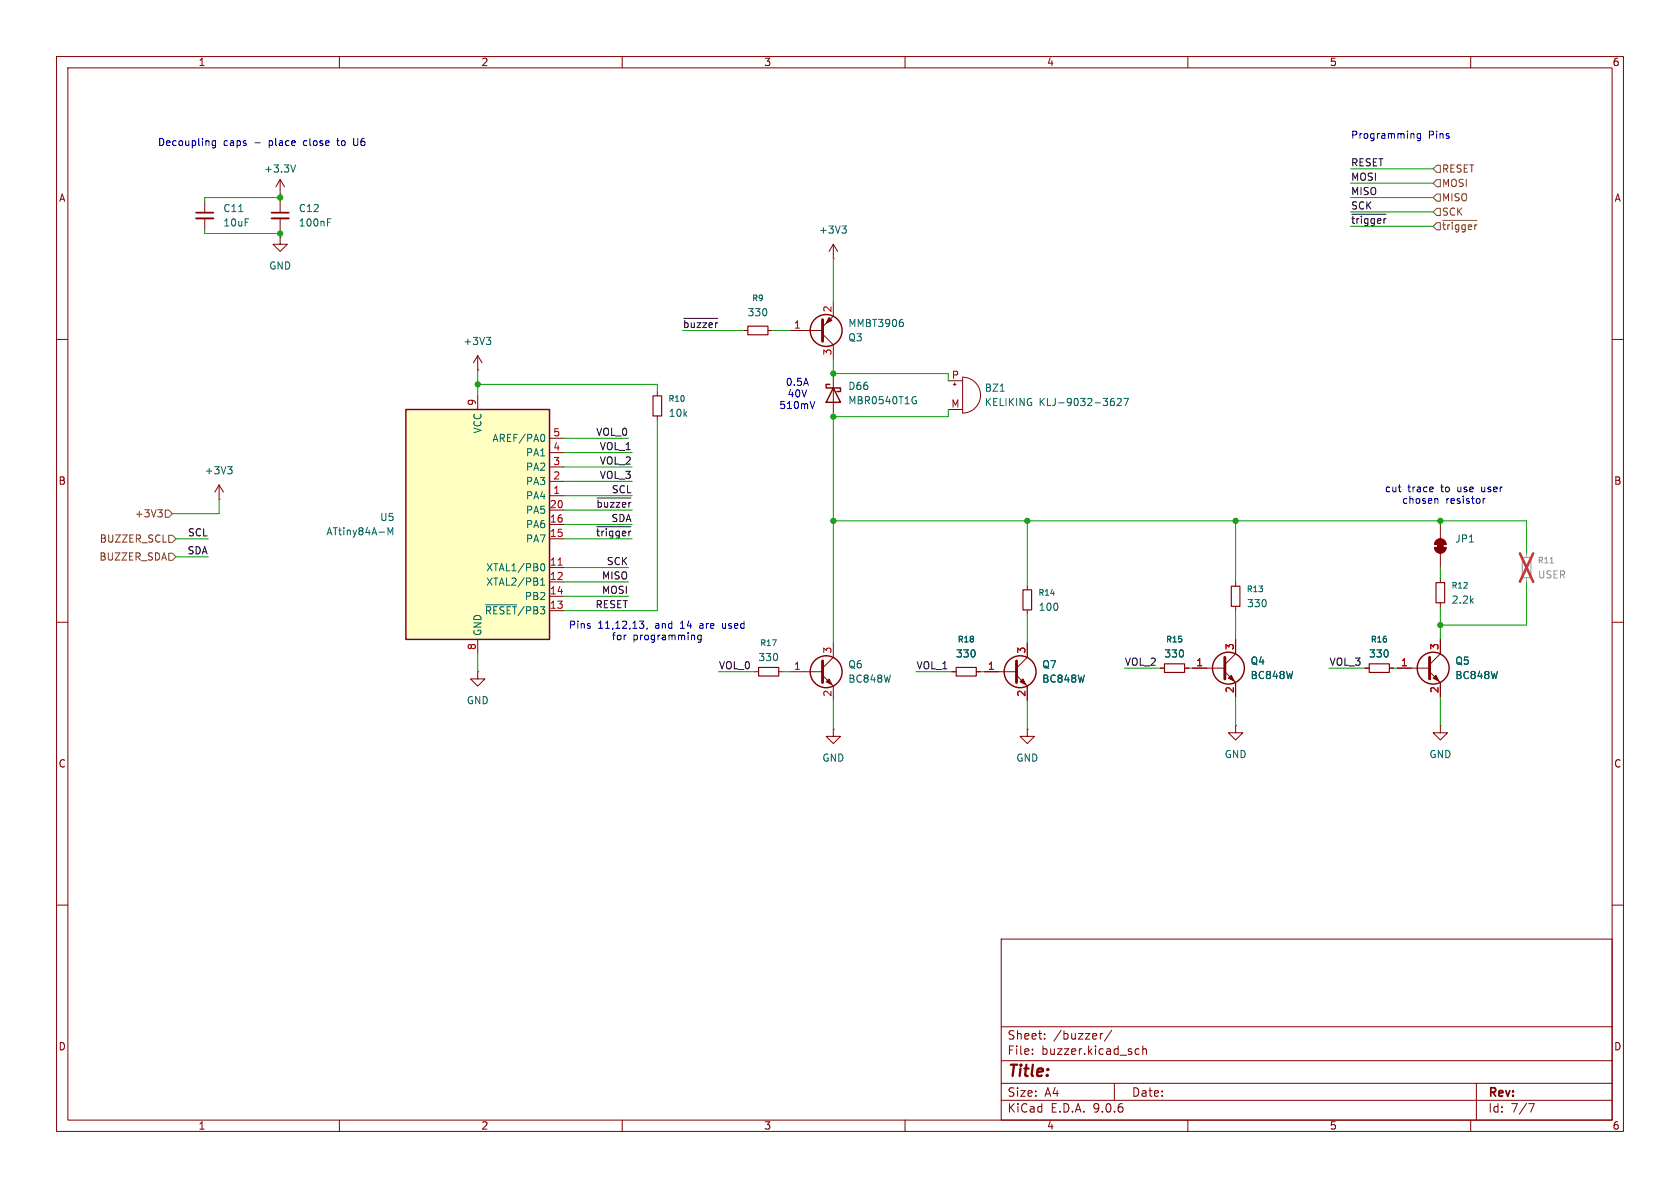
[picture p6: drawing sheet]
<svg xmlns="http://www.w3.org/2000/svg" width="297mm" height="210mm" viewBox="0 0 297 210" stroke-linecap="round" stroke-linejoin="round" font-family="sans-serif">
<g fill="none" stroke="#840000" stroke-width=".18">
<path d="M10 10h277v190h-277zM12 12h273v186h-273zM60 10v2M110 10v2M160 10v2M210 10v2M260 10v2M36.2 35.6v2M36.2 38.6v2M49.5 34.3h.1M49.5 31.8v2.5M49.5 35.6v2"/>
<path d="M49.5 38.6v2M49.5 31.8l-.7 1.2M49.5 31.8l.8 1.2M49.5 41.9v1.3h1.3l-1.3 1.3-1.2-1.3h1.2M49.5 41.9h.1M131.4 58.4h.8M135.8 58.4h.7M139.7 58.4h5.7M145.4 59.1l1.9 1.9v2.5M147.3 45.7h.1M147.3 43.2v2.5M147.3 53.3v2.6l-1.9 1.9"/>
<path d="M147.3 43.2l-.7 1.3M147.3 43.2l.8 1.3M10 60h2M84.5 65.4h.1M84.5 62.9l-.8 1.2M84.5 62.9l.7 1.2M84.5 62.9v2.5M116.2 69.2v.8M116.2 73.5v.8M147.3 66v7.7M167.6 67.3h2.6M167.6 72.4h2.6"/>
<path d="M168.5 67.9h.5M168.8 67.7v.5M170.2 66.7a3.2 3.2 0 0 1 3.1 3.2 3.2 3.2 0 0 1-3.1 3.1zM285 60h2M38.7 88.3h.1M38.7 85.7l-.7 1.3M38.7 85.7l.8 1.3M38.7 85.7v2.6M253.6 96.8h2.1a1.02 1.02 0 0 1-1.1 1 1.02 1.02 0 0 1-1-1zM253.9 95.6a1.02 1.02 0 0 1 1.1-.3 1.02 1.02 0 0 1 .7 1h-2.1zM254.6 92.7v2.6M254.6 97.8v2.5"/>
<path d="M10 110h2M84.5 118.7v1.3h1.2l-1.2 1.3-1.3-1.3h1.3M84.5 118.7h.1M133.3 118.7h.8M137.7 118.7h.7M139.7 118.7h5.7M145.4 119.4l1.9 1.9v2.5M147.3 113.7v2.5l-1.9 1.9M168.3 118.7h.7M172.6 118.7h.8M174 118.7h5.7M179.7 119.4l1.9 1.9v2.5"/>
<path d="M181.6 113.7v2.5l-1.9 1.9M181.6 103.5v.8M181.6 107.8v.8M205.1 118.1h.8M209.4 118.1h.8M218.4 102.9v.7M218.4 107.2v.8M247 118.1h5.7M252.7 118.7l1.9 2v2.5M254.6 113v2.6l-1.9 1.9M254.6 102.2v.8M254.6 106.6v.7"/>
<path d="M285 110h2M147.3 128.9v1.3h1.3l-1.3 1.2-1.3-1.2h1.3M147.3 128.9h.1M181.6 128.9v1.3h1.3l-1.3 1.2-1.3-1.2h1.3M181.6 128.9h.1M254.6 128.3v1.2h1.3l-1.3 1.3-1.2-1.3h1.2M254.6 128.3h.1M10 160h2M177 166h108v32h-108zM285 160h2M60 198v2M110 198v2"/>
<path d="M160 198v2M177 194.5h108M177 191.5h108M177 187.5h108M177 181.5h108M182.5 186.3v.1M182.5 185.5v.1M184.7 183.6v.1M184.7 182.8v.1M194.5 182.7v1M195 182.7l-.3 .1-.2 .2M196.5 182.1l-1.3 2"/>
<path d="M197 191.5v3M200.8 186.3h.6M200.8 185.5h.6M202 185.5l.2-.1 .4 .1 .1 .9M202 184.9v1.5M210 198v2M260 198v2M261 191.5v6.5M270.2 195.1h1l-.6 1.5"/>
</g>
<path d="M132.2 57.7h3.6v1.5h-3.6zM115.4 70h1.6v3.5h-1.6zM134.1 118h3.6v1.5h-3.6zM169 118h3.6v1.5h-3.6zM180.8 104.3h1.6v3.5h-1.6zM205.9 117.3h3.5v1.6h-3.5zM217.7 103.6h1.5v3.6h-1.5zM253.9 103h1.5v3.6h-1.5z" fill="none" stroke="#840000" stroke-width=".2"/>
<path d="M34.7 37.6h3M48 37.6h3.1" fill="none" stroke="#840000" stroke-width=".3"/>
<path d="M34.7 38.6h3M48 38.6h3.1" fill="none" stroke="#840000" stroke-width=".33"/>
<g fill="none" stroke="#006464" stroke-width=".18">
<path d="M42.2 37.4h.7M52.3 29.2l-.5 1.2M57.9 39.3h.4M57.9 38.7h.6M148.8 39.9h.8l-.4 .5M86 59.6h.8l-.5 .5M149.4 40.4l.2 .3v.3l-.2 .2M159.3 56.5h.3M159.5 56.9l.2 .3v.3l-.2 .2M86.5 60.1l.3 .3v.3l-.3 .2M161.6 70.1l.3 .1M161.8 70.8h.2v.5l-.4 .1"/>
<path d="M176.8 69.2h.7M196.3 71.2l.2-.3h.3l.2 .3v.3l-.2 .2-.4-.1-.1-.1M196.9 70.4l-.4 .1-.2 .5M197.5 70.6l.5-.2 .2 .4-.8 .9h.8M198.7 70.4h.8l-.5 1.3M40.2 82.5h.8l-.4 .5M40.8 83l.2 .2v.3l-.2 .3"/>
</g>
<path d="M145.4 56.5v3.8M145.4 116.8v3.9M179.7 116.8v3.9M252.7 116.2v3.8" fill="none" stroke="#840000" stroke-width=".51"/>
<g fill="none" stroke="#840000" stroke-width=".25">
<path d="M146.7 67.9h-.7v.7h2.6v.6h-.6M147.3 68.6l1.3 2.5h-2.6z"/>
<circle cx="146" cy="58.4" r="2.82"/>
<circle cx="146" cy="118.7" r="2.82"/>
<circle cx="180.3" cy="118.7" r="2.82"/>
<circle cx="253.4" cy="118.1" r="2.82"/>
</g>
<g fill="#840000" stroke="#840000" stroke-width=".18">
<path d="M146 120.5l.6-.5 .5 1z"/>
<path d="M146.6 56.1l.5 .5-1.1 .6z"/>
<path d="M253.4 119.9l.5-.5 .5 1z"/>
<path d="M180.3 120.5l.5-.5 .6 1z"/>
<path d="M254.1 96h1v1h-1z"/>
<path d="M253.6 96.8h2.1a1.02 1.02 0 0 1-1.1 1 1.02 1.02 0 0 1-1-1z"/>
<path d="M253.9 95.6a1.02 1.02 0 0 1 1.1-.3 1.02 1.02 0 0 1 .7 1h-2.1z"/>
</g>
<path d="M269.1 98.6h1.5v3.5h-1.5z" fill="none" stroke="#a1a1a1" stroke-width=".2"/>
<path d="M269.9 97.8v.8M269.9 102.1v.8" fill="none" stroke="#a1a1a1" stroke-width=".18"/>
<path d="M274 99.5h.6" fill="none" stroke="#989898" stroke-width=".18"/>
<path d="M268.7 97.8l2.4 5M271.1 97.8l-2.4 5" fill="none" stroke="#e12e31" stroke-width=".46"/>
<path d="M71.8 72.4h25.4v40.6h-25.4z" fill="#ffffc2"/>
<g fill="none" stroke="#840000" stroke-width=".25">
<path d="M71.8 72.4h25.4v40.6h-25.4z"/>
<circle cx="217.2" cy="118.1" r="2.82"/>
</g>
<g fill="none" stroke="#840000" stroke-width=".18">
<path d="M84.5 69.9v2.5M97.2 77.5h2.5M97.2 80h2.5M97.2 82.6h2.5M97.2 85.1h2.5M97.2 87.6h2.5M97.2 90.2h2.5M97.2 92.7h2.5M97.2 95.3h2.5M84.5 113v2.6M97.2 100.3h2.5M97.2 102.9h2.5"/>
<path d="M97.2 105.4h2.5M97.2 108h2.5M168.3 118.7h.7M172.6 118.7h.8M174 118.7h2.5M181.6 113.7v2.5M205.1 118.1h.8M209.4 118.1h.8M210.8 118.1h5.7M216.5 118.7l1.9 2v2.5M218.4 113v2.6l-1.9 1.9M241.3 118.1h.8"/>
<path d="M245.6 118.1h.8M247 118.1h2.6M254.6 113v2.6M181.6 121.3v2.5M218.4 128.3v1.2h1.3l-1.3 1.3-1.2-1.3h1.2M218.4 128.3h.1M254.6 120.7v2.5"/>
</g>
<path d="M96 76.8a.79 .79 0 0 1 0 1.2M68.6 94.6v-1.3l.4 .9 .4-.9v1.3M95.6 99.9l.3-.3a.68 .68 0 0 1 .4 .7 .68 .68 0 0 1-.4 .6l-.3-.2M85.8 106.9h5.5M95.6 103.4h.7M95.6 102.5l.3-.3v1.2" fill="none" stroke="#006464" stroke-width=".18"/>
<path d="M98.7 99.9h.7" fill="none" stroke="#a90000" stroke-width=".18"/>
<path d="M242.1 117.3h3.5v1.6h-3.5z" fill="none" stroke="#840000" stroke-width=".2"/>
<path d="M216.5 116.2v3.8" fill="none" stroke="#840000" stroke-width=".51"/>
<path d="M217.2 119.9l.5-.5 .5 1z" fill="#840000" stroke="#840000" stroke-width=".18"/>
<path d="M253.4 34.9l.6-.6h.6v1.3h-.6zM254 39.4h.6v1.2h-.6l-.6-.6zM254 29.2h.6v1.3h-.6l-.6-.7zM254 31.8h.6v1.2h-.6l-.6-.6zM254 36.8h.6v1.3h-.6l-.6-.6zM255.1 39h6M27.9 90.1h.8l-.4 .5M28.4 90.6l.3 .2v.3l-.3 .3M29.2 90.2h.6l.7 .6-.7 .6h-.6zM29.8 97.8h.7l.6 .6-.6 .7h-.7zM29.8 94.6h.7l.6 .7-.6 .6h-.7z" fill="none" stroke="#725600" stroke-width=".18"/>
<path d="M239 37.9h6M120.9 56.3h6M105.5 93.1h6M105.6 88h5.9" fill="none" stroke="#0f0f0f" stroke-width=".18"/>
<g fill="none" stroke="#009600" stroke-width=".18">
<path d="M49.5 34.9h-13.3v.7M49.5 34.3v1.3M238.8 29.8h14.6M238.8 32.4h14.6M238.8 34.9h14.6M238.8 37.5h14.6M36.2 40.6v.7h13.3M49.5 40.6v1.3M120.6 58.4h10.8M136.5 58.4h3.2M147.3 45.7v7.6M238.8 40h14.6"/>
<path d="M84.5 65.4v4.5M84.5 67.9h31.7v1.3M99.7 77.5h11.4M116.2 74.3v33.7h-16.5M147.3 63.5v2.5h20.3v1.3M167.6 72.4v1.3h-20.3v40M31.1 98.4h5.7M31.1 95.3h5.7M38.7 88.3v2.5h-8.2M99.7 95.3h12.1M99.7 80h12.1M99.7 85.1h12.1"/>
<path d="M99.7 92.7h12.1M99.7 82.6h12.1M99.7 90.2h12.1M99.7 87.6h12.1M147.3 92.1h122.6v5.7M181.6 92.1v11.4M218.4 92.1v10.8M254.6 92.1v.6M84.5 115.6v3.1M99.7 102.9h11.4M99.7 105.4h11.4M99.7 100.3h11.4"/>
<path d="M127 118.7h6.3M138.4 118.7h1.3M161.9 118.7h6.4M173.4 118.7h.6M181.6 108.6v5.1M198.8 118.1h6.3M210.2 118.1h.6M218.4 108v5M234.9 118.1h6.4M246.4 118.1h.6M254.6 100.3v1.9M254.6 107.3v5.7"/>
<path d="M269.9 102.9v7.6h-15.3M147.3 123.8v5.1M181.6 123.8v5.1M218.4 123.2v5.1M254.6 123.2v5.1"/>
</g>
<g fill="none" stroke="#0000c2" stroke-width=".18">
<path d="M38.1 24.9h-.4l-.2 .2 .1 .6h.5M38.1 24.9v1l-.2 .3-.3-.1M59.5 24.9h.5M59.7 24.5l.1 1.2M62.5 24.5v1l.2 .2h.3M249.8 23.6l.2 .2v.7M251.1 23.6v1l-.2 .3-.3-.1M251.1 23.7l-.3-.1-.3 .3 .1 .5h.5M144.1 71l-.5 1.2M247.2 86.1h.5M247.6 86.9h.1M253.3 86.2l.1 .2-.6 .1"/>
<path d="M253.8 88.1l.4 .2v.7M262.2 88.1v.9M262.6 88.1l-.4 .3M113 109.8h.8l-.4 .5 .4 .1v.4l-.2 .3h-.4M114.4 111l-.1 .2M123.9 112.3v1l-.2 .2h-.3M123.9 112.3h-.3l-.3 .2 .2 .6h.4M127.7 110.2v.7l.2 .2"/>
</g>
<g fill="#009600" stroke="#009600" stroke-width=".18">
<circle cx="218.4" cy="92.1" r=".46"/>
<circle cx="254.6" cy="92.1" r=".46"/>
<circle cx="254.6" cy="110.5" r=".46"/>
<circle cx="49.5" cy="34.9" r=".46"/>
<circle cx="49.5" cy="41.3" r=".46"/>
<circle cx="84.5" cy="67.9" r=".46"/>
<circle cx="147.3" cy="92.1" r=".46"/>
<circle cx="181.6" cy="92.1" r=".46"/>
<circle cx="147.3" cy="73.7" r=".46"/>
<circle cx="147.3" cy="66" r=".46"/>
</g>
<text font-size="2.8" fill="#840000" x="178" y="190.9">Title:</text>
<g font-size="2.1" fill="#840000">
<text x="178" y="184">Sheet:</text>
<text x="186.2" y="184">/buzzer/</text>
<text x="178" y="186.7">File:</text>
<text x="184.1" y="186.7">buzzer.kicad_sch</text>
<text x="178" y="196.9">KiCad</text>
<text x="178" y="194.1">Size:</text>
<text x="184.7" y="194.1">A4</text>
<text x="185.7" y="196.9">E.D.A.</text>
<text x="193.3" y="196.9">9.0.6</text>
<text x="200" y="194.1">Date:</text>
<text x="263" y="194.3">Rev:</text>
<text x="263" y="196.9">Id:</text>
<text x="267.1" y="196.9">7/7</text>
</g>
<g font-size="1.8" fill="#840000">
<text x="35" y="11.9">1</text>
<text x="85" y="11.9">2</text>
<text x="135" y="11.9">3</text>
<text x="185" y="11.9">4</text>
<text x="235" y="11.9">5</text>
<text x="285" y="11.9">6</text>
<text x="10.3" y="35.9">A</text>
<text x="285.3" y="35.9">A</text>
<text x="10.3" y="85.9">B</text>
<text x="285.3" y="85.9">B</text>
<text x="10.3" y="135.9">C</text>
<text x="285.3" y="135.9">C</text>
<text x="10.3" y="185.9">D</text>
<text x="285.3" y="185.9">D</text>
<text x="35" y="199.9">1</text>
<text x="85" y="199.9">2</text>
<text x="135" y="199.9">3</text>
<text x="185" y="199.9">4</text>
<text x="235" y="199.9">5</text>
<text x="285" y="199.9">6</text>
</g>
<g font-size="1.8" fill="#0000c2">
<text x="27.8" y="26">Decoupling</text>
<text x="39.5" y="26">caps</text>
<text x="45.1" y="26">-</text>
<text x="47.8" y="26">place</text>
<text x="54.1" y="26">close</text>
<text x="60.3" y="26">to</text>
<text x="63.3" y="26">U6</text>
<text x="238.7" y="24.7">Programming</text>
<text x="252.5" y="24.7">Pins</text>
<text x="138.8" y="68.4">0.5A</text>
<text x="139.1" y="70.5">40V</text>
<text x="137.7" y="72.5">510mV</text>
<text x="244.7" y="87.2">cut</text>
<text x="247.8" y="89.3">chosen</text>
<text x="248.9" y="87.2">trace</text>
<text x="254.9" y="87.2">to</text>
<text x="255.6" y="89.3">resistor</text>
<text x="257.9" y="87.2">use</text>
<text x="262.4" y="87.2">user</text>
<text x="100.5" y="111.4">Pins</text>
<text x="105.7" y="111.4">11,12,13,</text>
<text x="108.1" y="113.4">for</text>
<text x="111.9" y="113.4">programming</text>
<text x="115.9" y="111.4">and</text>
<text x="120.6" y="111.4">14</text>
<text x="124.1" y="111.4">are</text>
<text x="128.3" y="111.4">used</text>
</g>
<g font-size="1.8" fill="#0f0f0f">
<text x="238.8" y="29.5">RESET</text>
<text x="238.8" y="32">MOSI</text>
<text x="238.8" y="34.6">MISO</text>
<text x="238.8" y="39.7">~{trigger}</text>
<text x="238.8" y="37.1">SCK</text>
<text x="120.6" y="58.1">~{buzzer}</text>
<text x="105.3" y="77.1">VOL_0</text>
<text x="105.9" y="82.2">VOL_2</text>
<text x="105.9" y="79.7">VOL_1</text>
<text x="105.3" y="89.8">~{buzzer}</text>
<text x="105.9" y="84.7">VOL_3</text>
<text x="108" y="87.3">SCL</text>
<text x="33.1" y="94.9">SCL</text>
<text x="105.3" y="94.9">~{trigger}</text>
<text x="108" y="92.4">SDA</text>
<text x="33.1" y="98.1">SDA</text>
<text x="107.2" y="100">SCK</text>
<text x="105.2" y="107.6">RESET</text>
<text x="106.3" y="102.5">MISO</text>
<text x="106.3" y="105.1">MOSI</text>
<text x="127" y="118.4">VOL_0</text>
<text x="161.9" y="118.4">VOL_1</text>
<text x="198.8" y="117.8">VOL_2</text>
<text x="234.9" y="117.8">VOL_3</text>
</g>
<g font-size="1.8" fill="#006464">
<text x="46.6" y="30.7">+3.3V</text>
<text x="39.4" y="37.7">C11</text>
<text x="39.4" y="40.2">10uF</text>
<text x="52.7" y="40.2">100nF</text>
<text x="52.7" y="37.7">C12</text>
<text x="144.7" y="41.5">+3V3</text>
<text x="47.5" y="47.9">GND</text>
<text x="132.1" y="56.1">330</text>
<text x="149.9" y="58">MMBT3906</text>
<text x="81.8" y="61.2">+3V3</text>
<text x="149.9" y="60.6">Q3</text>
<text x="149.9" y="71.7">MBR0540T1G</text>
<text x="149.9" y="69.1">D66</text>
<text x="174" y="72">KELIKING</text>
<text x="174" y="69.4">BZ1</text>
<text x="183.7" y="72">KLJ-9032-3627</text>
<text x="85.3" y="76.7" transform="rotate(-90 85.3 76.7)">VCC</text>
<text x="118.1" y="73.9">10k</text>
<text x="86.9" y="78.3">AREF/PA0</text>
<text x="92.9" y="80.9">PA1</text>
<text x="92.9" y="83.4">PA2</text>
<text x="36.1" y="84">+3V3</text>
<text x="92.9" y="86">PA3</text>
<text x="92.9" y="88.5">PA4</text>
<text x="57.6" y="94.8">ATtiny84A-M</text>
<text x="67.1" y="92.3">U5</text>
<text x="92.9" y="91">PA5</text>
<text x="92.9" y="93.6">PA6</text>
<text x="85.9" y="101.2">XTAL1/PB0</text>
<text x="92.9" y="96.1">PA7</text>
<text x="257.2" y="96.1">JP1</text>
<text x="85.9" y="103.7">XTAL2/PB1</text>
<text x="92.7" y="106.3">PB2</text>
<text x="220.4" y="107.5">330</text>
<text x="256.5" y="106.9">2.2k</text>
<text x="85.3" y="112.5" transform="rotate(-90 85.3 112.5)">GND</text>
<text x="85.6" y="108.8">~{RESET}/PB3</text>
<text x="183.5" y="108.2">100</text>
<text x="134" y="117.1">330</text>
<text x="149.9" y="118.3">Q6</text>
<text x="168.9" y="116.4">330</text>
<text x="184.2" y="118.3">Q7</text>
<text x="205.7" y="116.4">330</text>
<text x="221" y="117.7">Q4</text>
<text x="241.9" y="116.4">330</text>
<text x="257.2" y="117.7">Q5</text>
<text x="82.4" y="124.7">GND</text>
<text x="149.9" y="120.9">BC848W</text>
<text x="184.2" y="120.9">BC848W</text>
<text x="221" y="120.2">BC848W</text>
<text x="257.2" y="120.2">BC848W</text>
<text x="145.3" y="134.8">GND</text>
<text x="179.6" y="134.8">GND</text>
<text x="216.4" y="134.2">GND</text>
<text x="252.6" y="134.2">GND</text>
</g>
<g font-size="1.8" fill="#725600">
<text x="254.8" y="30.7">RESET</text>
<text x="254.8" y="35.8">MISO</text>
<text x="254.8" y="33.2">MOSI</text>
<text x="254.8" y="40.9">~{trigger}</text>
<text x="254.8" y="38.3">SCK</text>
<text x="23.7" y="91.7">+3V3</text>
<text x="17.5" y="99.3">BUZZER_SDA</text>
<text x="17.5" y="96.1">BUZZER_SCL</text>
</g>
<g font-size="1.8" fill="#a90000">
<text x="140.3" y="58.2">1</text>
<text x="147.1" y="55.3" transform="rotate(-90 147.1 55.3)">2</text>
<text x="147.1" y="62.9" transform="rotate(-90 147.1 62.9)">3</text>
<text x="84.2" y="71.8" transform="rotate(-90 84.2 71.8)">9</text>
<text x="168.2" y="67.1">P</text>
<text x="97.7" y="77.2">5</text>
<text x="168.1" y="72.1">M</text>
<text x="97.7" y="79.8">4</text>
<text x="97.7" y="82.3">3</text>
<text x="97.1" y="89.9">20</text>
<text x="97.7" y="84.8">2</text>
<text x="97.7" y="87.4">1</text>
<text x="97.1" y="92.5">16</text>
<text x="97.1" y="95">15</text>
<text x="97.1" y="100.1">11</text>
<text x="97.1" y="102.6">12</text>
<text x="97.1" y="105.2">14</text>
<text x="97.1" y="107.7">13</text>
<text x="84.2" y="115" transform="rotate(-90 84.2 115)">8</text>
<text x="140.3" y="118.5">1</text>
<text x="147.1" y="115.6" transform="rotate(-90 147.1 115.6)">3</text>
<text x="174.6" y="118.5">1</text>
<text x="181.4" y="115.6" transform="rotate(-90 181.4 115.6)">3</text>
<text x="211.4" y="117.9">1</text>
<text x="218.2" y="115" transform="rotate(-90 218.2 115)">3</text>
<text x="247.6" y="117.9">1</text>
<text x="254.4" y="115" transform="rotate(-90 254.4 115)">3</text>
<text x="147.1" y="123.3" transform="rotate(-90 147.1 123.3)">2</text>
<text x="181.4" y="123.3" transform="rotate(-90 181.4 123.3)">2</text>
<text x="218.2" y="122.6" transform="rotate(-90 218.2 122.6)">2</text>
<text x="254.4" y="122.6" transform="rotate(-90 254.4 122.6)">2</text>
</g>
<text font-size="1.8" fill="#989898" x="271.8" y="102.5">USER</text>
<g font-size="1.4" fill="#006464">
<text x="132.9" y="53.4">R9</text>
<text x="118.1" y="71.2">R10</text>
<text x="183.5" y="105.5">R14</text>
<text x="220.3" y="104.9">R13</text>
<text x="256.5" y="104.2">R12</text>
<text x="169.2" y="113.8">R18</text>
<text x="206" y="113.8">R15</text>
<text x="242.2" y="113.8">R16</text>
<text x="134.3" y="114.4">R17</text>
</g>
<text font-size="1.4" fill="#989898" x="271.7" y="99.8">R11</text>
</svg>
